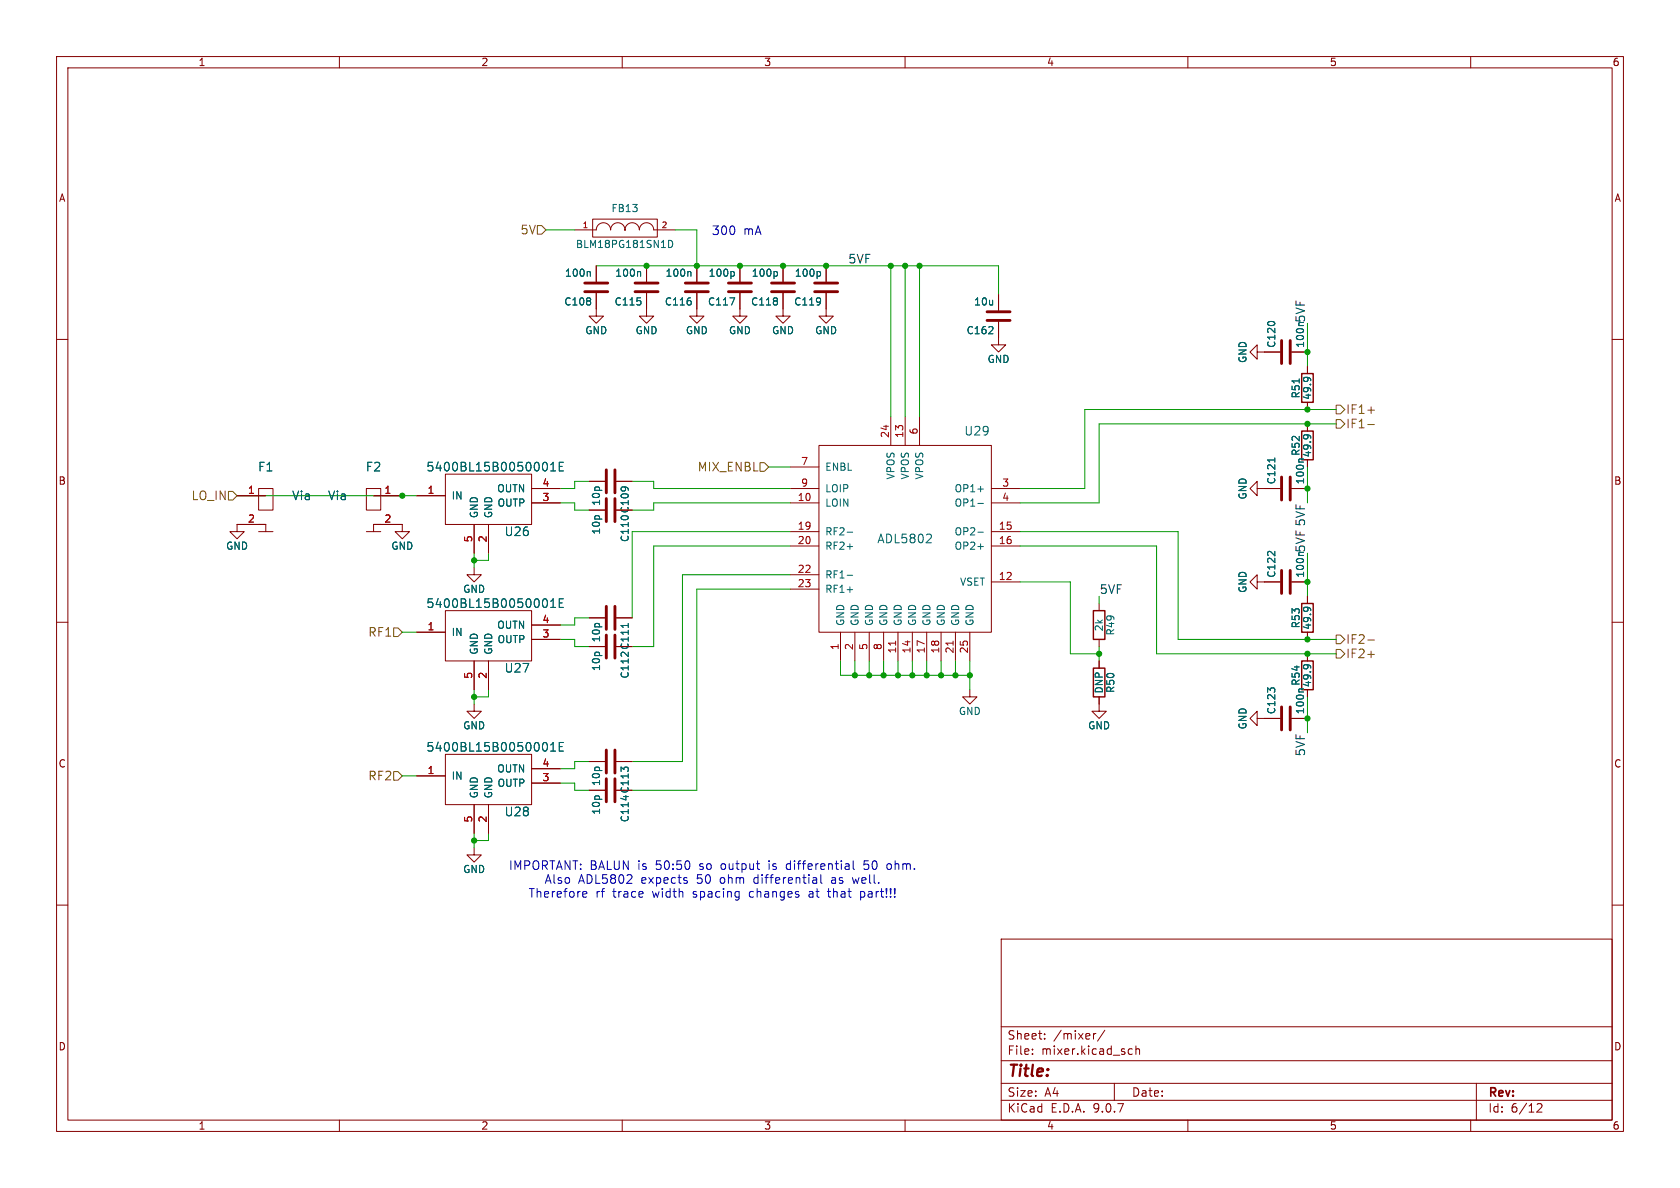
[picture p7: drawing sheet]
<svg xmlns="http://www.w3.org/2000/svg" width="297mm" height="210mm" viewBox="0 0 297 210" stroke-linecap="round" stroke-linejoin="round" font-family="sans-serif">
<g fill="none" stroke="#840000" stroke-width=".18">
<path d="M10 10h277v190h-277zM12 12h273v186h-273zM60 10v2M110 10v2M160 10v2M210 10v2M260 10v2M104.8 38.7h11.4v3.2h-11.4zM101.6 40.6h3.8a1.27 1.27 0 0 1 1.3-1.2 1.27 1.27 0 0 1 1.2 1.2 1.27 1.27 0 0 1 1.3-1.2 1.27 1.27 0 0 1 1.3 1.2 1.27 1.27 0 0 1 1.3-1.2 1.27 1.27 0 0 1 1.2 1.2 1.27 1.27 0 0 1 1.3-1.2 1.27 1.27 0 0 1 1.3 1.2h3.8M105.4 51.8v4.1h1.3l-1.3 1.3-1.3-1.3h1.3M105.4 47v2.8M114.3 51.8v4.1h1.3l-1.3 1.3-1.3-1.3h1.3"/>
<path d="M114.3 47v2.8M123.2 51.8v4.1h1.3l-1.3 1.3-1.3-1.3h1.3M123.2 47v2.8M130.8 51.8v4.1h1.3l-1.3 1.3-1.3-1.3h1.3M130.8 47v2.8M138.4 51.8v4.1h1.3l-1.3 1.3-1.2-1.3h1.2M138.4 47v2.8M146 51.8v4.1h1.3l-1.3 1.3-1.2-1.3h1.2M146 47v2.8M176.5 56.9v4.1h1.3l-1.3 1.2-1.2-1.2h1.2M176.5 52.1v2.8M10 60h2"/>
<path d="M144.8 78.7h30.5v33.1h-30.5zM157.5 73.7v5M160 73.7v5M162.6 73.7v5M222.2 62.2v-1.2l-1.2 1.2 1.2 1.3v-1.3h4.1M228.3 62.2h2.8M231.1 64.8v1.2M231.1 71.1v1.3M231.1 74.9v1.3M285 60h2M41.9 87.6h5.1M45.7 86.4h2.6v3.8h-2.6z"/>
<path d="M45.7 92.7h1.3v1.3M45.7 94h2.6M47 92.7h-5.1v1.3h1.3l-1.3 1.3-1.3-1.3h1.3M64.8 86.4h2.5v3.8h-2.5zM64.8 94h2.5M66 92.7h5.1v1.3h1.3l-1.3 1.3-1.3-1.3h1.3M66 87.6h5.1M67.3 92.7h-1.3v1.3M73.7 87.6h5M78.7 83.8h15.3v8.9h-15.3zM83.8 92.7v5.1M86.4 92.7v5.1"/>
<path d="M94 86.4h5.1M94 88.9h5.1M104.1 85.1h2.8M104.1 90.2h2.8M109 85.1h2.8M109 90.2h2.8M139.7 82.6h5.1M139.7 86.4h5.1M139.7 88.9h5.1M139.7 94h5.1M139.7 96.5h5.1M175.3 86.4h5"/>
<path d="M175.3 88.9h5M175.3 94h5M175.3 96.5h5M222.2 86.4v-1.3l-1.2 1.3 1.2 1.2v-1.2h4.1M228.3 86.4h2.8M10 110h2M73.7 111.8h5M78.7 108h15.3v8.8h-15.3zM83.8 100.3v1.3h1.3l-1.3 1.3-1.3-1.3h1.3M83.8 116.8v5.1M86.4 116.8v5.1M94 110.5h5.1"/>
<path d="M94 113h5.1M104.1 114.3h2.8M104.1 109.2h2.8M109 114.3h2.8M109 109.2h2.8M139.7 101.6h5.1M139.7 104.1h5.1M148.6 111.8v5M151.1 111.8v5M153.7 111.8v5M156.2 111.8v5M158.7 111.8v5"/>
<path d="M161.3 111.8v5M163.8 111.8v5M166.4 111.8v5M168.9 111.8v5M171.4 111.8v5M175.3 102.9h5M194.3 106.7v1.3M194.3 113v1.3M194.3 116.8v1.3M222.2 102.9v-1.3l-1.2 1.3 1.2 1.2v-1.2h4.1M228.3 102.9h2.8M231.1 105.4v1.3"/>
<path d="M231.1 111.8v1.2M231.1 115.6v1.2M285 110h2M73.7 137.2h5M78.7 133.4h15.3v8.8h-15.3zM83.8 124.5v1.2h1.3l-1.3 1.3-1.3-1.3h1.3M94 135.9h5.1M94 138.4h5.1M104.1 139.7h2.8M104.1 134.6h2.8M109 139.7h2.8M109 134.6h2.8"/>
<path d="M171.4 121.9v1.3h1.3l-1.3 1.3-1.2-1.3h1.2M194.3 123.2v2.5h1.3l-1.3 1.3-1.3-1.3h1.3M222.2 127v-1.3l-1.2 1.3 1.2 1.3v-1.3h4.1M228.3 127h2.8M83.8 149.9v1.2h1.3l-1.3 1.3-1.3-1.3h1.3M83.8 142.2v5.1M86.4 142.2v5.1M10 160h2M177 166h108v32h-108zM285 160h2M60 198v2M110 198v2"/>
<path d="M160 198v2M177 194.5h108M177 191.5h108M177 187.5h108M177 181.5h108M182.5 186.3v.1M182.5 185.5v.1M184.7 183.6v.1M184.7 182.8v.1M193.3 182.7v1M193.7 182.7l-.2 .1-.2 .2M195.3 182.1l-1.3 2"/>
<path d="M197 191.5v3M199.6 186.3h.6M199.6 185.5h.6M200.8 185.5l.2-.1 .4 .1 .1 .9M200.8 184.9v1.5M210 198v2M260 198v2M261 191.5v6.5M271.7 195.2l.6-.1 .2 .1 .1 .3-.9 1.1h.9"/>
</g>
<g fill="none" stroke="#840000" stroke-width=".51">
<path d="M103.4 51.6h4M103.4 50h4M112.3 51.6h4M112.3 50h4M121.2 51.6h4M121.2 50h4M128.8 51.6h4M128.8 50h4M136.4 51.6h4.1M136.4 50h4.1M144 51.6h4.1M144 50h4.1"/>
<path d="M174.5 56.6h4.1M174.5 55.1h4.1M226.6 60.2v4.1M228.1 60.2v4.1M107.2 83.1v4M107.2 88.1v4.1M108.7 83.1v4M108.7 88.1v4.1M226.6 84.3v4.1M228.1 84.3v4.1M107.2 107.2v4.1M107.2 112.3v4"/>
<path d="M108.7 107.2v4.1M108.7 112.3v4M226.6 100.8v4.1M228.1 100.8v4.1M107.2 132.6v4.1M107.2 137.7v4M108.7 132.6v4.1M108.7 137.7v4M226.6 125v4M228.1 125v4"/>
</g>
<g fill="none" stroke="#006464" stroke-width=".18">
<path d="M104.2 48l.2 .2v.6M113.1 48l.2 .2v.6M118.2 42.5a.64 .64 0 0 1 .7 .6 .64 .64 0 0 1-.7 .7zM122 48l.1 .2v.6M129 52.6h.9l-.6 1.3M129.6 48l.2 .2v.4l-.2 .2M137.2 48l.2 .2v.4l-.2 .2M144.8 48l.3 .2v.4l-.3 .2M229.7 67v.7M230.5 66.8h.1a1.07 1.07 0 0 1 1 .1M230.6 76.9a1.07 1.07 0 0 1 1 .1M231 76.9l.2 .1"/>
<path d="M231 66.7l.2 .1M96.6 81.8l.2 .5-.2 .9M97.4 82.2l.4-.5v1.5M97.4 83.2h.8M98.9 82.4h.5M99.6 81.7h-.7v1.5h.7M149.8 94.1h.9M149.8 96.6h.9M164.4 94.4l.3 .3-.1 .4-.9 .8h1M172.9 94.1h.9M172.9 96.6h.9M172.9 86.5h.9"/>
<path d="M172.9 89h.9M225.4 81v.7M229.8 81.1l-.2 .2M96.6 105.9l.2 .5-.2 .9M97.4 107.4h.8M97.4 106.3l.4-.4v1.5M98.9 106.6h.5M99.6 105.9h-.7v1.5h.7M111.1 110.2v.7M149.8 101.7h.9M149.8 104.2h.9M230.6 117.6a1.07 1.07 0 0 1 1 .1"/>
<path d="M230.6 107.4a1.07 1.07 0 0 1 1 .1M231 117.5l.2 .1M231 107.3l.2 .2M96.6 131.3l.2 .5-.2 .9M97.4 131.7l.4-.4v1.5M97.4 132.8h.8M98.9 132h.5M99.6 131.3h-.7v1.5h.7M229.8 121.8l-.2 .2"/>
</g>
<path d="M158.3 113.3v.8M168.5 113.3v.8" fill="none" stroke="#a90000" stroke-width=".18"/>
<circle cx="110.5" cy="40.6" r=".08" fill="#840000" stroke="#840000" stroke-width=".18"/>
<path d="M230.1 76.2h2.1v5.1h-2.1zM230.1 66h2.1v5.1h-2.1zM193.3 118.1h2v5.1h-2zM193.3 108h2v5h-2zM230.1 116.8h2.1v5.1h-2.1zM230.1 106.7h2.1v5.1h-2.1z" fill="none" stroke="#840000" stroke-width=".25"/>
<g fill="none" stroke="#725600" stroke-width=".18">
<path d="M95 39.9h.8l.7 .7-.7 .8h-.8zM236.2 71.6h.8l.7 .8-.7 .8h-.8zM236.2 74.2h.8l.7 .7-.7 .8h-.8zM241.8 72.5h1.2M241.8 75h1.2M40.4 86.9h.7l.8 .7-.8 .8h-.7zM134.4 81.8h.7l.8 .8-.8 .7h-.7zM69.6 111h.8l.7 .8-.7 .7h-.8zM236.2 114.8h.8l.7 .8-.7 .7h-.8zM236.2 112.3h.8l.7 .7-.7 .8h-.8zM241.8 115.7h1.2M241.8 113.1h1.2"/>
<path d="M69.6 136.4h.8l.7 .8-.7 .7h-.8z"/>
</g>
<g fill="none" stroke="#009600" stroke-width=".18">
<path d="M96.5 40.6h5.1M105.4 47h71.1v5.1M119.4 40.6h3.8v6.4M157.5 47v26.7M160 47v26.7M162.6 47v26.7M231.1 57.2v7.6M236.2 72.4h-44.4v14h-11.5M236.2 74.9h-41.9v14h-14M41.9 87.6h31.8M83.8 97.8v2.5M86.4 97.8v1.3h-2.6"/>
<path d="M99.1 88.9h2.5v1.3h2.5M104.1 85.1h-2.5v1.3h-2.5M111.8 85.1h3.8v1.3h24.1M135.9 82.6h3.8M139.7 88.9h-24.1v1.3h-3.8M139.7 94h-27.9v15.2M139.7 96.5h-24.1v17.8h-3.8M180.3 96.5h24.2v19.1h31.7M180.3 94h28v19h27.9M231.1 82.6v6.3M231.1 97.8v7.6M71.1 111.8h2.6"/>
<path d="M99.1 113h2.5v1.3h2.5M104.1 109.2h-2.5v1.3h-2.5M139.7 104.1h-16.5v35.6h-11.4M139.7 101.6h-19.1v33h-8.8M148.6 116.8v2.6h22.8M151.1 116.8v2.6M153.7 116.8v2.6M156.2 116.8v2.6M158.7 116.8v2.6M161.3 116.8v2.6M163.8 116.8v2.6M166.4 116.8v2.6"/>
<path d="M168.9 116.8v2.6M171.4 116.8v5.1M180.3 102.9h8.9v12.7h5.1M194.3 105.4v1.3M194.3 114.3v2.5M71.1 137.2h2.6M83.8 121.9v2.6M86.4 121.9v1.3h-2.6M99.1 138.4h2.5v1.3h2.5M104.1 134.6h-2.5v1.3h-2.5M231.1 123.2v6.3M83.8 147.3v2.6"/>
<path d="M86.4 147.3v1.3h-2.6"/>
</g>
<g fill="none" stroke="#0000c2" stroke-width=".18">
<path d="M103.1 158.5h.6M103.1 157.7l.4-.1 .2 .3-.7 .2M110.8 156.1h.9M111.7 154.8v.5M121.3 155.6l.2 .3-.2 .2M121.3 155.1l.1 .1M139.1 152.8v.8M143.9 155.1h.3l.2 .3v.7M144.4 156.1h-.5M144.4 155.5l-.5 .1M145.1 154.6v1.3l.2 .2M146.3 157.6h.5"/>
<path d="M150 152.8l.1 .9M150.1 153.6l-.1 .1M150.1 153l-.1 .1M150.7 155.1l.3 1M150.8 152.2v1.3l.3 .2M152.1 158.5l.5 .1M152.1 157.6v1.5M152.6 157.6l-.5 .1M152.7 153.6l.2 .1M153.5 152.2h-.7l-.1 .7 .2-.1M157.3 152.7l-.4 .1-.1 .2 .1 .6 .4 .1"/>
</g>
<g fill="#009600" stroke="#009600" stroke-width=".18">
<circle cx="231.1" cy="113" r=".46"/>
<circle cx="231.1" cy="102.9" r=".46"/>
<circle cx="231.1" cy="115.6" r=".46"/>
<circle cx="231.1" cy="127" r=".46"/>
<circle cx="83.8" cy="99.1" r=".46"/>
<circle cx="83.8" cy="148.6" r=".46"/>
<circle cx="83.8" cy="123.2" r=".46"/>
<circle cx="157.5" cy="47" r=".46"/>
<circle cx="146" cy="47" r=".46"/>
<circle cx="130.8" cy="47" r=".46"/>
<circle cx="138.4" cy="47" r=".46"/>
<circle cx="123.2" cy="47" r=".46"/>
<circle cx="114.3" cy="47" r=".46"/>
<circle cx="161.3" cy="119.4" r=".46"/>
<circle cx="163.8" cy="119.4" r=".46"/>
<circle cx="156.2" cy="119.4" r=".46"/>
<circle cx="158.7" cy="119.4" r=".46"/>
<circle cx="171.4" cy="119.4" r=".46"/>
<circle cx="168.9" cy="119.4" r=".46"/>
<circle cx="166.4" cy="119.4" r=".46"/>
<circle cx="194.3" cy="115.6" r=".46"/>
<circle cx="160" cy="47" r=".46"/>
<circle cx="162.6" cy="47" r=".46"/>
<circle cx="151.1" cy="119.4" r=".46"/>
<circle cx="153.7" cy="119.4" r=".46"/>
<circle cx="71.1" cy="87.6" r=".46"/>
<circle cx="231.1" cy="86.4" r=".46"/>
<circle cx="231.1" cy="62.2" r=".46"/>
<circle cx="231.1" cy="72.4" r=".46"/>
<circle cx="231.1" cy="74.9" r=".46"/>
</g>
<text font-size="2.8" fill="#840000" x="178" y="190.9">Title:</text>
<g font-size="2.1" fill="#725600">
<text x="92" y="41.6">5V</text>
<text x="237.9" y="73.4">IF1+</text>
<text x="237.9" y="75.9">IF1-</text>
<text x="123.3" y="83.5">MIX_ENBL</text>
<text x="33.8" y="88.6">LO_IN</text>
<text x="65" y="112.8">RF1</text>
<text x="237.9" y="116.6">IF2+</text>
<text x="237.9" y="114">IF2-</text>
<text x="65" y="138.2">RF2</text>
</g>
<g font-size="2.1" fill="#0000c2">
<text x="125.7" y="41.7">300</text>
<text x="131.4" y="41.7">mA</text>
<text x="89.9" y="154">IMPORTANT: BALUN</text>
<text x="112.8" y="154">is</text>
<text x="116.1" y="154">50:50</text>
<text x="123.9" y="154">so</text>
<text x="127.9" y="154">output</text>
<text x="136.4" y="154">is</text>
<text x="139.7" y="154">differential</text>
<text x="153.6" y="154">50</text>
<text x="157.8" y="154">ohm.</text>
<text x="93.4" y="158.9">Therefore</text>
<text x="96.2" y="156.4">Also</text>
<text x="102.2" y="156.4">ADL5802</text>
<text x="105.3" y="158.9">rf</text>
<text x="108.4" y="158.9">trace</text>
<text x="113.4" y="156.4">expects</text>
<text x="115.5" y="158.9">width</text>
<text x="122.8" y="158.9">spacing</text>
<text x="123.4" y="156.4">50</text>
<text x="127.6" y="156.4">ohm</text>
<text x="132.9" y="158.9">changes</text>
<text x="133.7" y="156.4">differential</text>
<text x="143.5" y="158.9">at</text>
<text x="147.1" y="158.9">that</text>
<text x="147.5" y="156.4">as</text>
<text x="151.5" y="156.4">well.</text>
<text x="152.9" y="158.9">part!!!</text>
</g>
<g font-size="2.1" fill="#0f0f0f">
<text x="149.9" y="46.7">5VF</text>
<text x="194.3" y="105.1">5VF</text>
<text x="230.8" y="133.8" transform="rotate(-90 230.8 133.8)">5VF</text>
</g>
<g font-size="2.1" fill="#006464">
<text x="230.8" y="57.2" transform="rotate(-90 230.8 57.2)">5VF</text>
<text x="170.4" y="77.2">U29</text>
<text x="45.5" y="83.5">F1</text>
<text x="64.6" y="83.5">F2</text>
<text x="75.3" y="83.5">5400BL15B0050001E</text>
<text x="51.6" y="88.6">Via</text>
<text x="57.9" y="88.6">Via</text>
<text x="89.1" y="95">U26</text>
<text x="155" y="96.2">ADL5802</text>
<text x="230.8" y="97.8" transform="rotate(-90 230.8 97.8)">5VF 5VF</text>
<text x="75.3" y="107.7">5400BL15B0050001E</text>
<text x="89.1" y="119.1">U27</text>
<text x="75.3" y="133.1">5400BL15B0050001E</text>
<text x="89.1" y="144.5">U28</text>
</g>
<g font-size="2.1" fill="#840000">
<text x="178" y="184">Sheet:</text>
<text x="186.2" y="184">/mixer/</text>
<text x="178" y="186.7">File:</text>
<text x="184.1" y="186.7">mixer.kicad_sch</text>
<text x="178" y="196.9">KiCad</text>
<text x="178" y="194.1">Size:</text>
<text x="184.7" y="194.1">A4</text>
<text x="185.7" y="196.9">E.D.A.</text>
<text x="193.3" y="196.9">9.0.7</text>
<text x="200" y="194.1">Date:</text>
<text x="263" y="194.3">Rev:</text>
<text x="263" y="196.9">Id:</text>
<text x="267.1" y="196.9">6/12</text>
</g>
<g font-size="1.8" fill="#840000">
<text x="35" y="11.9">1</text>
<text x="85" y="11.9">2</text>
<text x="135" y="11.9">3</text>
<text x="185" y="11.9">4</text>
<text x="235" y="11.9">5</text>
<text x="285" y="11.9">6</text>
<text x="10.3" y="35.9">A</text>
<text x="285.3" y="35.9">A</text>
<text x="10.3" y="85.9">B</text>
<text x="230.7" y="85.7" transform="rotate(-90 230.7 85.7)">100n</text>
<text x="285.3" y="85.9">B</text>
<text x="230.7" y="126.4" transform="rotate(-90 230.7 126.4)">100n</text>
<text x="10.3" y="135.9">C</text>
<text x="285.3" y="135.9">C</text>
<text x="10.3" y="185.9">D</text>
<text x="285.3" y="185.9">D</text>
<text x="35" y="199.9">1</text>
<text x="85" y="199.9">2</text>
<text x="135" y="199.9">3</text>
<text x="185" y="199.9">4</text>
<text x="235" y="199.9">5</text>
<text x="285" y="199.9">6</text>
</g>
<g font-size="1.8" fill="#006464">
<text x="108" y="37.7">FB13</text>
<text x="101.7" y="44">BLM18PG181SN1D</text>
<text x="99.8" y="49.1">100n</text>
<text x="108.7" y="49.1">100n</text>
<text x="117.6" y="49.1">100n</text>
<text x="125.2" y="49.1">100p</text>
<text x="132.8" y="49.1">100p</text>
<text x="140.4" y="49.1">100p</text>
<text x="99.7" y="54.2">C108</text>
<text x="103.4" y="59.3">GND</text>
<text x="108.6" y="54.2">C115</text>
<text x="112.3" y="59.3">GND</text>
<text x="117.4" y="54.2">C116</text>
<text x="121.2" y="59.3">GND</text>
<text x="125.1" y="54.2">C117</text>
<text x="128.8" y="59.3">GND</text>
<text x="132.7" y="54.2">C118</text>
<text x="136.4" y="59.3">GND</text>
<text x="140.3" y="54.2">C119</text>
<text x="144" y="59.3">GND</text>
<text x="170.8" y="59.3">C162</text>
<text x="172.1" y="54.2">10u</text>
<text x="174.5" y="64.4">GND</text>
<text x="220.6" y="64.3" transform="rotate(-90 220.6 64.3)">GND</text>
<text x="225.7" y="61.6" transform="rotate(-90 225.7 61.6)">C120</text>
<text x="230.7" y="61.6" transform="rotate(-90 230.7 61.6)">100n</text>
<text x="230" y="70.5" transform="rotate(-90 230 70.5)">R51</text>
<text x="232" y="70.8" transform="rotate(-90 232 70.8)">49.9</text>
<text x="145.8" y="83.4">ENBL</text>
<text x="230" y="80.7" transform="rotate(-90 230 80.7)">R52</text>
<text x="232" y="81" transform="rotate(-90 232 81)">49.9</text>
<text x="79.8" y="88.5">IN</text>
<text x="87.8" y="87.2">OUTN</text>
<text x="87.9" y="89.8">OUTP</text>
<text x="106.3" y="89.5" transform="rotate(-90 106.3 89.5)">10p</text>
<text x="145.8" y="87.2">LOIP</text>
<text x="145.8" y="89.8">LOIN</text>
<text x="158.3" y="84.9" transform="rotate(-90 158.3 84.9)">VPOS</text>
<text x="160.9" y="84.9" transform="rotate(-90 160.9 84.9)">VPOS</text>
<text x="163.4" y="84.9" transform="rotate(-90 163.4 84.9)">VPOS</text>
<text x="168.7" y="87.2">OP1+</text>
<text x="168.7" y="89.8">OP1-</text>
<text x="220.6" y="88.4" transform="rotate(-90 220.6 88.4)">GND</text>
<text x="225.7" y="85.7" transform="rotate(-90 225.7 85.7)">C121</text>
<text x="84.7" y="91.7" transform="rotate(-90 84.7 91.7)">GND</text>
<text x="87.2" y="91.7" transform="rotate(-90 87.2 91.7)">GND</text>
<text x="106.3" y="94.6" transform="rotate(-90 106.3 94.6)">10p</text>
<text x="111.4" y="95.9" transform="rotate(-90 111.4 95.9)">C110 C109</text>
<text x="145.8" y="94.8">RF2-</text>
<text x="168.7" y="94.8">OP2-</text>
<text x="39.9" y="97.4">GND</text>
<text x="69.1" y="97.4">GND</text>
<text x="145.8" y="97.4">RF2+</text>
<text x="168.7" y="97.4">OP2+</text>
<text x="81.8" y="105">GND</text>
<text x="145.8" y="102.5">RF1-</text>
<text x="145.8" y="105">RF1+</text>
<text x="169.6" y="103.7">VSET</text>
<text x="220.6" y="104.9" transform="rotate(-90 220.6 104.9)">GND</text>
<text x="225.7" y="102.2" transform="rotate(-90 225.7 102.2)">C122</text>
<text x="230.7" y="102.2" transform="rotate(-90 230.7 102.2)">100n</text>
<text x="79.8" y="112.6">IN</text>
<text x="87.8" y="111.4">OUTN</text>
<text x="87.9" y="113.9">OUTP</text>
<text x="106.3" y="113.6" transform="rotate(-90 106.3 113.6)">10p</text>
<text x="149.5" y="110.7" transform="rotate(-90 149.5 110.7)">GND</text>
<text x="152" y="110.7" transform="rotate(-90 152 110.7)">GND</text>
<text x="154.5" y="110.7" transform="rotate(-90 154.5 110.7)">GND</text>
<text x="157.1" y="110.7" transform="rotate(-90 157.1 110.7)">GND</text>
<text x="159.6" y="110.7" transform="rotate(-90 159.6 110.7)">GND</text>
<text x="162.2" y="110.7" transform="rotate(-90 162.2 110.7)">GND</text>
<text x="164.7" y="110.7" transform="rotate(-90 164.7 110.7)">GND</text>
<text x="167.2" y="110.7" transform="rotate(-90 167.2 110.7)">GND</text>
<text x="169.8" y="110.7" transform="rotate(-90 169.8 110.7)">GND</text>
<text x="172.3" y="110.7" transform="rotate(-90 172.3 110.7)">GND</text>
<text x="195.2" y="111.7" transform="rotate(-90 195.2 111.7)">2k</text>
<text x="197.2" y="112.4" transform="rotate(-90 197.2 112.4)">R49</text>
<text x="230" y="111.2" transform="rotate(-90 230 111.2)">R53</text>
<text x="232" y="111.4" transform="rotate(-90 232 111.4)">49.9</text>
<text x="84.7" y="115.8" transform="rotate(-90 84.7 115.8)">GND</text>
<text x="87.2" y="115.8" transform="rotate(-90 87.2 115.8)">GND</text>
<text x="106.3" y="118.7" transform="rotate(-90 106.3 118.7)">10p</text>
<text x="111.4" y="120" transform="rotate(-90 111.4 120)">C112 C111</text>
<text x="195.2" y="122.7" transform="rotate(-90 195.2 122.7)">DNP</text>
<text x="197.2" y="122.6" transform="rotate(-90 197.2 122.6)">R50</text>
<text x="230" y="121.3" transform="rotate(-90 230 121.3)">R54</text>
<text x="232" y="121.6" transform="rotate(-90 232 121.6)">49.9</text>
<text x="81.8" y="129.1">GND</text>
<text x="169.4" y="126.6">GND</text>
<text x="192.3" y="129.1">GND</text>
<text x="220.6" y="129" transform="rotate(-90 220.6 129)">GND</text>
<text x="225.7" y="126.4" transform="rotate(-90 225.7 126.4)">C123</text>
<text x="87.8" y="136.8">OUTN</text>
<text x="79.8" y="138">IN</text>
<text x="84.7" y="141.2" transform="rotate(-90 84.7 141.2)">GND</text>
<text x="87.2" y="141.2" transform="rotate(-90 87.2 141.2)">GND</text>
<text x="87.9" y="139.3">OUTP</text>
<text x="106.3" y="139" transform="rotate(-90 106.3 139)">10p</text>
<text x="106.3" y="144.1" transform="rotate(-90 106.3 144.1)">10p</text>
<text x="111.4" y="145.4" transform="rotate(-90 111.4 145.4)">C114 C113</text>
<text x="81.8" y="154.5">GND</text>
</g>
<g font-size="1.8" fill="#a90000">
<text x="157.2" y="77.5" transform="rotate(-90 157.2 77.5)">24</text>
<text x="159.8" y="77.5" transform="rotate(-90 159.8 77.5)">13</text>
<text x="162.3" y="76.9" transform="rotate(-90 162.3 76.9)">6</text>
<text x="141.5" y="82.3">7</text>
<text x="43.7" y="87.4">1</text>
<text x="67.9" y="87.4">1</text>
<text x="75.5" y="87.4">1</text>
<text x="95.8" y="86.1">4</text>
<text x="95.8" y="88.6">3</text>
<text x="140.9" y="88.6">10</text>
<text x="141.5" y="86.1">9</text>
<text x="177.1" y="86.1">3</text>
<text x="177.1" y="88.6">4</text>
<text x="43.7" y="92.5">2</text>
<text x="67.9" y="92.5">2</text>
<text x="83.6" y="96" transform="rotate(-90 83.6 96)">5</text>
<text x="86.1" y="96" transform="rotate(-90 86.1 96)">2</text>
<text x="140.9" y="93.7">19</text>
<text x="176.5" y="93.7">15</text>
<text x="140.9" y="96.3">20</text>
<text x="140.9" y="101.3">22</text>
<text x="176.5" y="96.3">16</text>
<text x="140.9" y="103.9">23</text>
<text x="176.5" y="102.6">12</text>
<text x="75.5" y="111.5">1</text>
<text x="95.8" y="110.2">4</text>
<text x="95.8" y="112.8">3</text>
<text x="148.3" y="115" transform="rotate(-90 148.3 115)">1</text>
<text x="150.9" y="115" transform="rotate(-90 150.9 115)">2</text>
<text x="153.4" y="115" transform="rotate(-90 153.4 115)">5</text>
<text x="156" y="115" transform="rotate(-90 156 115)">8</text>
<text x="158.5" y="115.6" transform="rotate(-90 158.5 115.6)">11</text>
<text x="161" y="115.6" transform="rotate(-90 161 115.6)">14</text>
<text x="163.6" y="115.6" transform="rotate(-90 163.6 115.6)">17</text>
<text x="166.1" y="115.6" transform="rotate(-90 166.1 115.6)">18</text>
<text x="168.7" y="115.6" transform="rotate(-90 168.7 115.6)">21</text>
<text x="171.2" y="115.6" transform="rotate(-90 171.2 115.6)">25</text>
<text x="83.6" y="120.1" transform="rotate(-90 83.6 120.1)">5</text>
<text x="86.1" y="120.1" transform="rotate(-90 86.1 120.1)">2</text>
<text x="75.5" y="136.9">1</text>
<text x="95.8" y="135.6">4</text>
<text x="95.8" y="138.2">3</text>
<text x="83.6" y="145.5" transform="rotate(-90 83.6 145.5)">5</text>
<text x="86.1" y="145.5" transform="rotate(-90 86.1 145.5)">2</text>
</g>
<g font-size="1.4" fill="#a90000">
<text x="102.9" y="40.4">1</text>
<text x="116.9" y="40.4">2</text>
</g>
</svg>
